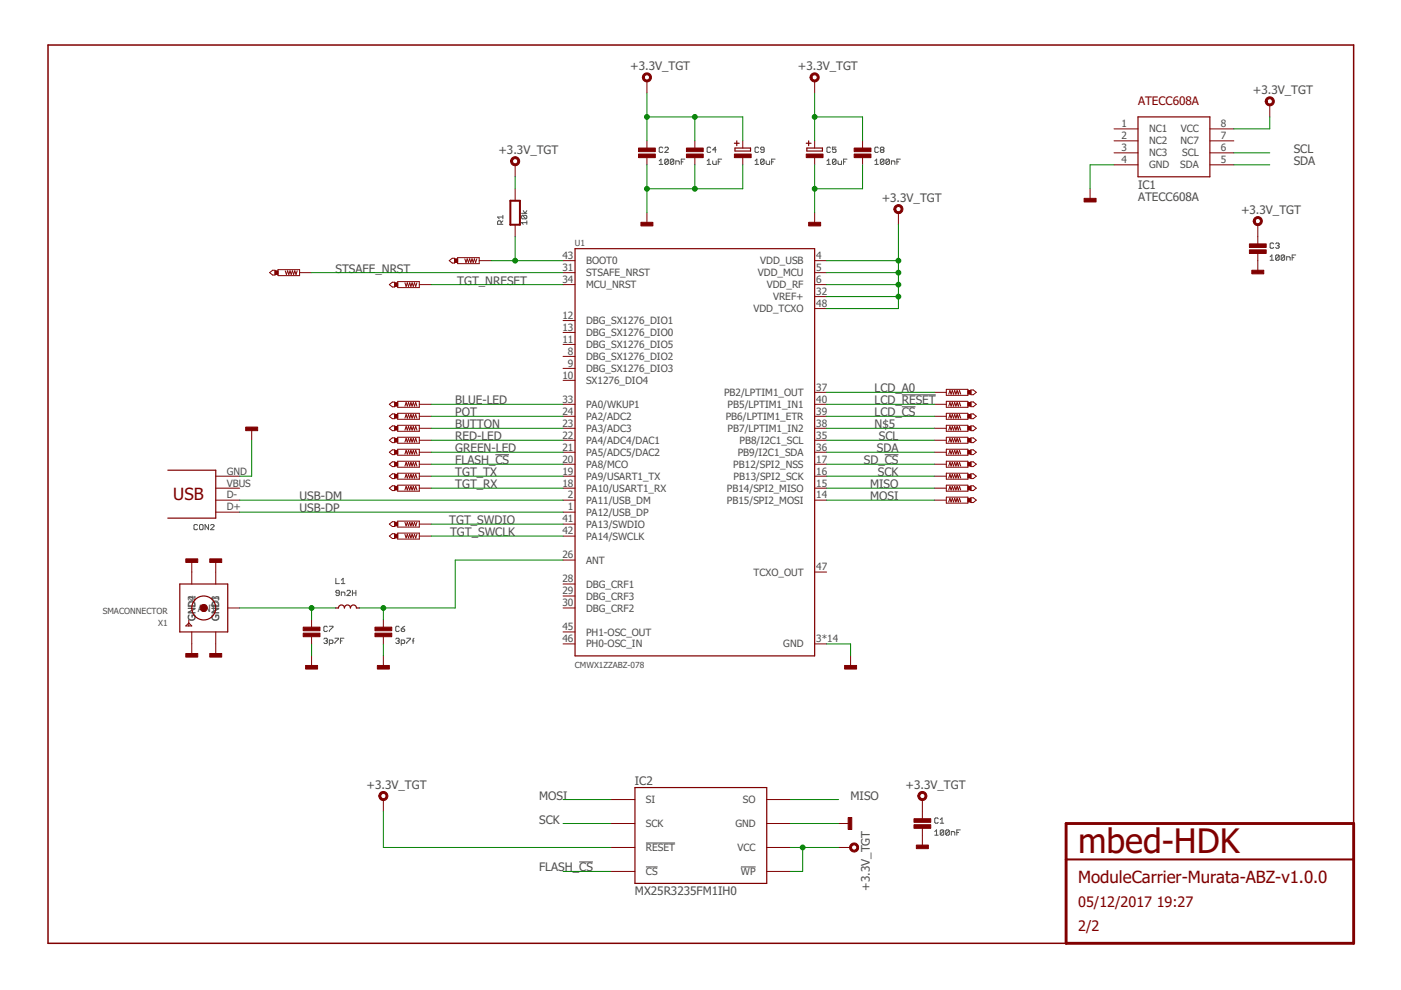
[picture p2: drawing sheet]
<svg xmlns="http://www.w3.org/2000/svg" width="297mm" height="210mm" viewBox="0 0 297 210" stroke-linecap="round" stroke-linejoin="round" font-family="sans-serif">
<g fill="none" stroke="#505050" stroke-width=".21">
<path d="M139.8 34.1l.3-.4v1.2M139.8 34.9h.7M140.5 31.4l-.2-.2h-.3l-.2 .2v.8l.2 .1h.3l.2-.1M140.9 31.4l.2-.2h.4l.2 .2v.2l-.8 .7h.8M141.7 33.9v.8l-.2 .2h-.4l-.2-.2M141.7 33.9l-.2-.2h-.4l-.2 .2v.8M141.7 33.9l-.8 .8M142.9 33.9v.8l-.2 .2h-.4l-.2-.2M142.9 33.9l-.2-.2h-.4l-.2 .2v.8M142.9 33.9l-.8 .8M143.3 34.9v-.8h.5l.2 .2v.6M144.4 34.3h.4"/>
<path d="M145.2 33.7h-.8v1.2M149.9 34.9h.8M149.9 34.1l.4-.4v1.2M150.7 31.4l-.2-.2h-.4l-.2 .2v.8l.2 .1h.4l.2-.1M151.1 34.1v.6l.2 .2h.5v-.8M151.8 31.8h-.7l.6-.6v1.1M152.3 34.3h.3M153 33.7h-.7v1.2M160.1 34.9h.7M160.1 34.1l.4-.4v1.2M160.8 31.4l-.1-.2h-.4l-.2 .2v.8l.2 .1h.4l.1-.1M162 33.9v.8l-.2 .2h-.4l-.1-.2"/>
<path d="M162 33.9l-.2-.2h-.4l-.1 .2v.8M162 31.8h-.6l-.1-.2 .1-.4h.4l.2 .2v.8l-.2 .1h-.4l-.1-.1M162 33.9l-.7 .8M162.4 34.1v.6l.2 .2h.6v-.8M163.6 34.3h.4M164.3 33.7h-.7v1.2M175.3 34.9h.8M175.3 34.1l.4-.4v1.2M176.1 31.4l-.2-.2h-.4l-.2 .2v.8l.2 .1h.4l.2-.1M177.2 33.9v.8l-.1 .2h-.4l-.2-.2M177.2 33.9l-.1-.2h-.4l-.2 .2v.8M177.2 31.2h-.7v.6l.4-.2 .3 .2v.4l-.1 .1h-.4l-.2-.1"/>
<path d="M177.2 33.9l-.7 .8M177.7 34.1v.6l.1 .2h.6v-.8M178.8 34.3h.4M179.6 33.7h-.8v1.2M185.5 34.9h.7M185.5 34.1l.4-.4v1.2M186.2 31.4l-.1-.2h-.4l-.2 .2v.8l.2 .1h.4l.1-.1M186.8 31.8l-.2-.2 .2-.4h.4l.2 .2-.2 .4M186.8 31.8l-.2 .2 .2 .3h.4l.2-.1-.2-.4M186.8 31.8h.4M187.4 33.9v.8l-.2 .2h-.4l-.2-.2M187.4 33.9l-.2-.2h-.4l-.2 .2v.8"/>
<path d="M187.4 33.9l-.8 .8M188.6 33.9v.8l-.2 .2h-.4l-.2-.2M188.6 33.9l-.2-.2h-.4l-.2 .2v.8M188.6 33.9l-.8 .8M189 34.9v-.8h.5l.2 .2v.6M190.2 34.3h.3M190.9 33.7h-.7v1.2M106.2 47.6v-.6l-.2-.2h-.3l-.2 .2v.6h1.1M106.6 46.8l-.4 .4M106.6 46h-1.1l.4 .4M106.6 45.7v.7M110.6 45.2h1.1"/>
<path d="M110.7 45.7h.8l.2 .1v.4l-.2 .2M110.7 45.7l-.1 .1 .1 .6h.8M110.7 45.7l.8 .7M110.9 44.7l.4 .5 .4-.5M111.7 47.2h-1.1l.3 .4M111.7 46.8v.8M269.3 54.4l.4-.3v1.1M269.3 55.2h.7M270 51.7l-.1-.2h-.4l-.2 .2v.8l.2 .1h.4l.1-.1M270.5 51.7l.1-.2h.4l.2 .2-.2 .4M270.8 52.1h.2M271 52.1l.2 .2-.2 .3h-.4l-.1-.1"/>
<path d="M271.2 54.3v.7l-.2 .2h-.4l-.1-.2M271.2 54.3l-.2-.2h-.4l-.1 .2v.7M271.2 54.3l-.7 .7M272.4 54.3v.7l-.2 .2h-.4l-.2-.2M272.4 54.3l-.2-.2h-.4l-.2 .2v.7M272.4 54.3l-.8 .7M272.8 55.2v-.8h.5l.2 .2v.6M274 54.6h.3M274.7 54.1h-.7v1.1M105 96.4h2.9M187.6 96.4h2.9M191.2 86.3h2.9"/>
<path d="M191.2 83.7h7.2M41.9 111.4l-.2-.2h-.4l-.2 .2v.7l.2 .2h.4l.2-.2M42.5 111.2h.4l.2 .2v.7l-.2 .2h-.4l-.2-.2v-.7zM44.2 111.2v1.1l-.7-1.1v1.1M44.6 111.4l.2-.2 .6 .2v.2l-.8 .7h.8M68.7 135.5l.2-.2h.3l.2 .2-.2 .4M69 135.9h.2M69.2 135.9l.2 .2-.2 .3h-.3l-.2-.2M69.4 133l-.2-.2h-.3l-.2 .2v.7l.2 .2h.3l.2-.2M69.8 136.4h.6l.2-.2v-.3l-.2-.2h-.6v1.1M69.8 132.8h.8v.2l-.8 .7v.2M71 135.3h.8l-.8 1.1"/>
<path d="M71.2 122.6v1.1h.7M71.9 125.7h-.5l-.2-.2 .2-.3h.4l.1 .1v.8l-.1 .2h-.4l-.2-.2M72.2 135.9h.3M72.4 126.3v-.8h.5l.2 .2v.6M72.4 123.7h.7M72.4 123l.3-.4v1.1M72.9 135.3h-.7v1.1M73.6 125.3l.1-.1h.4l.2 .1v.2l-.7 .8h.7M74.7 125.7h.8M74.7 125.2v1.1M75.5 125.2v1.1M83.9 135.5l.2-.2h.4l.1 .2-.1 .4"/>
<path d="M84.3 135.9h.2M84.5 135.9l.1 .2-.1 .3h-.4l-.2-.2M84.6 133l-.1-.2h-.4l-.2 .2v.7l.2 .2h.4l.1-.2M85.1 136.4h.5l.2-.2-.2-.5h-.5v1.1M85.1 133.3h.5l.2 .4-.2 .2h-.3l-.2-.2zM85.8 132.8l-.7 .5M86.2 135.3h.8v.2l-.8 .7v.2M87.4 135.9h.4M87.8 135.3l-.2 .2v.9M136.9 178.7h6.2M198.2 176.3l.4-.3v1.1M198.2 177.1h.7"/>
<path d="M198.9 173.6l-.2-.2h-.3l-.2 .2v.7l.2 .2h.3l.2-.2M199.3 174.5h.8M199.3 173.8l.4-.4v1.1M200.1 176.1v.8l-.2 .2h-.4l-.2-.2M200.1 176.1l-.2-.1h-.4l-.2 .1v.8M200.1 176.1l-.8 .8M201.3 176.1v.8l-.2 .2h-.4l-.2-.2M201.3 176.1l-.2-.1h-.4l-.2 .1v.8M201.3 176.1l-.8 .8M201.7 177.1v-.8h.5l.2 .2v.6M202.9 176.5h.3M203.6 176h-.7v1.1"/>
<path d="M122.8 182.8h2.9M136.9 183.8h2.5M157.1 183.8h3.1"/>
</g>
<path d="M287 174.6v-165.1h-276.8v190.5h215.8" fill="none" stroke="#800000" stroke-width=".32"/>
<path d="M226 174.6h61v25.4h-61z" fill="none" stroke="#800000" stroke-width=".61"/>
<path d="M108.2 42.6h2v5h-2zM226 182.2h61" fill="none" stroke="#800000" stroke-width=".42"/>
<g fill="none" stroke="#800000" stroke-width=".25">
<path d="M155.7 30.4h1M155.8 31.4h3.3v.6h-3.3zM156.2 29.9v1M170.9 30.4h1.1M171.1 31.4h3.3v.6h-3.3zM171.4 29.9v1M241.3 24.8h15.2v12.7h-15.2zM121.9 52.7h50.8v86.4h-50.8zM35.6 99.7h10.1v10.2h-10.1M38.1 123.8h10.2v10.2h-10.2zM71.1 128.9h.7a.63 .63 0 0 1 .6-.6 .63 .63 0 0 1 .6 .6 .63 .63 0 0 1 .7-.6 .63 .63 0 0 1 .6 .6 .63 .63 0 0 1 .6-.6 .63 .63 0 0 1 .7 .6h.6M134.6 167h28v20.3h-28z"/>
<circle cx="43.2" cy="128.9" r="2.54"/>
</g>
<g fill="none" stroke="#800000" stroke-width=".21">
<path d="M137.2 17.2v2.5M172.7 17.2v2.5M109.2 34.9v2.6M137.2 29.9v1.5M137.2 33.4v1.5M147.3 29.9v1.5M147.3 33.4v1.5M157.5 29.9v1.5M157.5 33.4v1.5M172.7 29.9v1.5M172.7 33.4v1.5M182.9 29.9v1.5"/>
<path d="M182.9 33.4v1.5M236.2 27.3h5.1M236.2 34.9h5.1M236.2 32.4h5.1M236.2 29.9h5.1M256.5 27.3h5.1M256.5 34.9h5.1M256.5 32.4h5.1M256.5 29.9h5.1M269.2 22.2v2.6M57.2 57.8l.6-.5h.5v1h-.5zM58.9 57.2h4.6v1.2h-4.6z"/>
<path d="M60.5 57.4l.2 .8 .3-.8 .2 .8 .3-.8 .2 .8 .3-.8 .3 .8 .2-.8 .3 .8 .2-.8M63.5 57.8h2.6M84.3 59.7h4.6v1.3h-4.6zM85.9 60l.2 .7 .3-.7 .2 .7 .3-.7 .2 .7 .3-.7 .2 .7 .3-.7 .2 .7 .3-.7M95.2 55.3l.7-.5h.5v1h-.5zM97 54.6h4.6v1.3h-4.6zM98.6 54.9l.2 .7 .3-.7 .2 .7 .3-.7 .2 .7 .3-.7 .2 .7 .3-.7 .2 .7 .3-.7M101.6 55.3h2.5M109.2 40v2.6M109.2 47.6v2.6M119.4 57.8h2.5M119.4 55.3h2.5"/>
<path d="M137.2 45.1v2.5M172.7 45.1v2.5M172.7 57.8h2.6M172.7 55.3h2.6M190.5 45.1v2.5M231.1 40v2.6M266.7 47.6v4.1M266.7 53.7v4.1M82.5 60.3l.7-.5h.5v1.1h-.5zM88.9 60.3h2.5M119.4 60.3h2.5M119.4 75.6h2.5"/>
<path d="M119.4 78.1h2.5M119.4 73h2.5M119.4 68h2.5M119.4 70.5h2.5M172.7 60.3h2.6M172.7 62.9h2.6M172.7 65.4h2.6M53.4 90.8v2.5M82.5 85.7l.7-.5h.5v1h-.5zM82.5 88.3l.7-.5h.5v1h-.5zM82.5 90.8l.7-.5h.5v1h-.5zM82.5 93.3l.7-.5h.5v1.1h-.5z"/>
<path d="M82.5 95.9l.7-.5h.5v1h-.5zM82.5 98.4l.7-.5h.5v1h-.5zM84.3 85.1h4.6v1.3h-4.6zM84.3 87.6h4.6v1.3h-4.6zM84.3 90.2h4.6v1.2h-4.6zM84.3 92.7h4.6v1.3h-4.6zM84.3 95.2h4.6v1.3h-4.6zM84.3 97.8h4.6v1.3h-4.6zM85.9 88.6l.2-.7 .3 .7 .2-.7 .3 .7 .2-.7 .3 .7 .2-.7 .3 .7 .2-.7 .3 .7M85.9 91.2l.2-.8 .3 .8 .2-.8 .3 .8 .2-.8 .3 .8 .2-.8 .3 .8 .2-.8 .3 .8M85.9 93.7l.2-.7 .3 .7 .2-.7 .3 .7 .2-.7 .3 .7 .2-.7 .3 .7 .2-.7 .3 .7M85.9 96.3l.2-.8 .3 .8 .2-.8 .3 .8 .2-.8 .3 .8 .2-.8 .3 .8 .2-.8 .3 .8"/>
<path d="M85.9 98.8l.2-.8 .3 .8 .2-.8 .3 .8 .2-.8 .3 .8 .2-.8 .3 .8 .2-.8 .3 .8M85.9 86.1l.2-.8 .3 .8 .2-.8 .3 .8 .2-.8 .3 .8 .2-.8 .3 .8 .2-.8 .3 .8M88.9 85.7h2.5M88.9 93.3h2.5M88.9 95.9h2.5M88.9 98.4h2.5M88.9 90.8h2.5M88.9 88.3h2.5M119.4 85.7h2.5M119.4 93.3h2.5M119.4 95.9h2.5M119.4 80.6h2.5"/>
<path d="M119.4 98.4h2.5M119.4 90.8h2.5M119.4 88.3h2.5M172.7 83.2h2.6M172.7 85.7h2.6M172.7 93.3h2.6M172.7 95.9h2.6M172.7 98.4h2.6M172.7 90.8h2.6M172.7 88.3h2.6M198.1 83.2h2.5M198.1 85.7h2.5"/>
<path d="M198.1 93.3h2.5M198.1 95.9h2.5M198.1 98.4h2.5M198.1 90.8h2.5M198.1 88.3h2.5M200.6 82.5h4.6v1.3h-4.6zM200.6 85.1h4.6v1.3h-4.6zM200.6 87.6h4.6v1.3h-4.6zM200.6 90.2h4.6v1.2h-4.6zM200.6 92.7h4.6v1.3h-4.6zM200.6 95.2h4.6v1.3h-4.6zM200.6 97.8h4.6v1.3h-4.6z"/>
<path d="M201.1 83.6l.3-.8 .3 .8 .2-.8 .3 .8 .2-.8 .3 .8 .2-.8 .3 .8 .2-.8 .3 .8M201.1 86.1l.3-.8 .3 .8 .2-.8 .3 .8 .2-.8 .3 .8 .2-.8 .3 .8 .2-.8 .3 .8M201.1 93.7l.3-.7 .3 .7 .2-.7 .3 .7 .2-.7 .3 .7 .2-.7 .3 .7 .2-.7 .3 .7M201.1 96.3l.3-.8 .3 .8 .2-.8 .3 .8 .2-.8 .3 .8 .2-.8 .3 .8 .2-.8 .3 .8M201.1 88.6l.3-.7 .3 .7 .2-.7 .3 .7 .2-.7 .3 .7 .2-.7 .3 .7 .2-.7 .3 .7M201.1 91.2l.3-.8 .3 .8 .2-.8 .3 .8 .2-.8 .3 .8 .2-.8 .3 .8 .2-.8 .3 .8M201.1 98.8l.3-.8 .3 .8 .2-.8 .3 .8 .2-.8 .3 .8 .2-.8 .3 .8 .2-.8 .3 .8M205.8 82.7h.6l.6 .5-.6 .5h-.6zM205.8 85.2h.6l.6 .5-.6 .5h-.6zM205.8 87.8h.6l.6 .5-.6 .5h-.6zM205.8 90.3h.6l.6 .5-.6 .5h-.6zM205.8 92.8h.6l.6 .5-.6 .6h-.6z"/>
<path d="M205.8 95.4h.6l.6 .5-.6 .5h-.6zM205.8 97.9h.6l.6 .5-.6 .5h-.6zM40.7 118.7v5.1M45.7 101h5.1M45.7 106h5.1M45.7 103.5h5.1M45.7 108.6h5.1M45.7 118.7v5.1M82.5 101l.7-.5h.5v1h-.5zM82.5 103.5l.7-.5h.5v1h-.5zM82.5 111.1l.7-.5h.5v1h-.5zM82.5 113.7l.7-.5h.5v1h-.5z"/>
<path d="M84.3 100.3h4.6v1.3h-4.6zM84.3 102.9h4.6v1.2h-4.6zM84.3 110.5h4.6v1.3h-4.6zM84.3 113h4.6v1.3h-4.6zM85.9 101.3l.2-.7 .3 .7 .2-.7 .3 .7 .2-.7 .3 .7 .2-.7 .3 .7 .2-.7 .3 .7M85.9 103.9l.2-.8 .3 .8 .2-.8 .3 .8 .2-.8 .3 .8 .2-.8 .3 .8 .2-.8 .3 .8M85.9 113.3l.2 .7 .3-.7 .2 .7 .3-.7 .2 .7 .3-.7 .2 .7 .3-.7 .2 .7 .3-.7M85.9 110.7l.2 .8 .3-.8 .2 .8 .3-.8 .2 .8 .3-.8 .2 .8 .3-.8 .2 .8 .3-.8M88.9 101h2.5M88.9 103.5h2.5M88.9 113.7h2.5M88.9 111.1h2.5"/>
<path d="M119.4 101h2.5M119.4 106h2.5M119.4 103.5h2.5M119.4 113.7h2.5M119.4 111.1h2.5M119.4 108.6h2.5M119.4 118.7h2.5M172.7 101h2.6M172.7 106h2.6M172.7 103.5h2.6M198.1 101h2.5M198.1 106h2.5"/>
<path d="M198.1 103.5h2.5M200.6 100.3h4.6v1.3h-4.6zM200.6 102.9h4.6v1.2h-4.6zM200.6 105.4h4.6v1.3h-4.6zM201.1 101.3l.3-.7 .3 .7 .2-.7 .3 .7 .2-.7 .3 .7 .2-.7 .3 .7 .2-.7 .3 .7M201.1 106.4l.3-.7 .3 .7 .2-.7 .3 .7 .2-.7 .3 .7 .2-.7 .3 .7 .2-.7 .3 .7M201.1 103.9l.3-.8 .3 .8 .2-.8 .3 .8 .2-.8 .3 .8 .2-.8 .3 .8 .2-.8 .3 .8M205.8 100.5h.6l.6 .5-.6 .5h-.6zM205.8 103h.6l.6 .5-.6 .5h-.6zM205.8 105.5h.6l.6 .5-.6 .6h-.6zM40 132.1l.7 .6h-1.3zM40 131.4v1.3"/>
<path d="M40.7 134v5.1M45.7 134v5.1M48.3 128.9h2.5M66.1 131.4v1.6M66.1 135v1.5M66.1 139.1v2.5M81.3 131.4v1.6M81.3 135v1.5M81.3 139.1v2.5M119.4 136.5h2.5M119.4 123.8h2.5M119.4 126.4h2.5"/>
<path d="M119.4 128.9h2.5M119.4 134h2.5M172.7 136.5h2.6M172.7 121.3h2.6M180.3 139.1v2.5M81.3 169.5v2.6M129.5 169.5h5.1M129.5 174.6h5.1M129.5 179.7h5.1M162.6 169.5h5M162.6 174.6h5M162.6 179.7h5"/>
<path d="M177.8 174.6h2.5M177.8 179.7h2.5M195.6 169.5v4.1M195.6 175.6v4.1M129.5 184.8h5.1M162.6 184.8h5"/>
</g>
<g fill="#800000" stroke="#800000" stroke-width=".21">
<path d="M180.3 179.1a.96 .96 0 0 1 1.6 .1 .96 .96 0 0 1-.5 1.4 .96 .96 0 0 1-1.3-.9h.4a.56 .56 0 0 1 .8-.6 .56 .56 0 0 1 .2 1 .56 .56 0 0 1-.9-.2l-.1-.2h-.4z" fill-rule="evenodd"/>
<path d="M80.5 168.2a.96 .96 0 0 1 1.6 0 .96 .96 0 0 1-.5 1.5 .96 .96 0 0 1-1.3-.9h.4a.56 .56 0 0 1 .8-.5 .56 .56 0 0 1 .1 .9 .56 .56 0 0 1-.8-.2l-.1-.2h-.4z" fill-rule="evenodd"/>
<path d="M136.4 15.8a.97 .97 0 0 1 1.6 .1 .97 .97 0 0 1-.6 1.4 .97 .97 0 0 1-1.2-.9h.4a.56 .56 0 0 1 .8-.5 .56 .56 0 0 1 .1 1 .56 .56 0 0 1-.9-.3v-.2h-.4z" fill-rule="evenodd"/>
<path d="M194.8 168.2a.96 .96 0 0 1 1.5 0 .96 .96 0 0 1-.4 1.5 .96 .96 0 0 1-1.3-.9h.4a.56 .56 0 0 1 .8-.5 .56 .56 0 0 1 .1 .9 .56 .56 0 0 1-.9-.2v-.2h-.4z" fill-rule="evenodd"/>
<path d="M268.5 20.9a.97 .97 0 0 1 1.5 .1 .97 .97 0 0 1-.5 1.4 .97 .97 0 0 1-1.3-.9h.4a.56 .56 0 0 1 .8-.6 .56 .56 0 0 1 .2 1 .56 .56 0 0 1-.9-.2l-.1-.2h-.4z" fill-rule="evenodd"/>
<path d="M265.9 46.3a.97 .97 0 0 1 1.6 .1 .97 .97 0 0 1-.5 1.4 .97 .97 0 0 1-1.3-.9h.4a.56 .56 0 0 1 .8-.6 .56 .56 0 0 1 .2 .9 .56 .56 0 0 1-1-.1v-.2h-.4z" fill-rule="evenodd"/>
<path d="M108.5 33.6a.96 .96 0 0 1 1.5 0 .96 .96 0 0 1-.5 1.5 .96 .96 0 0 1-1.2-.9h.4a.56 .56 0 0 1 .8-.5 .56 .56 0 0 1 .1 .9 .56 .56 0 0 1-.9-.2v-.2h-.4z" fill-rule="evenodd"/>
<path d="M189.7 43.8a.96 .96 0 0 1 1.6 0 .96 .96 0 0 1-.5 1.4 .96 .96 0 0 1-1.3-.9h.4a.56 .56 0 0 1 .8-.4 .56 .56 0 0 1 .1 .9 .56 .56 0 0 1-.9-.3v-.2h-.4z" fill-rule="evenodd"/>
<path d="M172 15.8a.97 .97 0 0 1 1.5 .1 .97 .97 0 0 1-.5 1.4 .97 .97 0 0 1-1.3-.9h.4a.56 .56 0 0 1 .8-.5 .56 .56 0 0 1 .2 .9 .56 .56 0 0 1-.9-.2l-.1-.2h-.4z" fill-rule="evenodd"/>
<circle cx="43.2" cy="128.9" r=".76"/>
</g>
<g fill="#800000" stroke="#800000" stroke-width=".21">
<path d="M179.8 173.3h.8v2.6h-.8z"/>
<path d="M193.8 173.6h3.5v.7h-3.5z"/>
<path d="M193.8 174.9h3.5v.7h-3.5z"/>
<path d="M135.4 31.4h3.5v.8h-3.5z"/>
<path d="M135.4 32.7h3.5v.7h-3.5z"/>
<path d="M170.9 32.7h3.6v.7h-3.6z"/>
<path d="M135.9 47.1h2.5v.8h-2.5z"/>
<path d="M194.3 179.2h2.5v.7h-2.5z"/>
<path d="M229.8 42.1h2.6v.7h-2.6z"/>
<path d="M264.9 51.7h3.6v.8h-3.6z"/>
<path d="M264.9 53h3.6v.7h-3.6z"/>
<path d="M265.4 57.3h2.5v.8h-2.5z"/>
<path d="M205.2 100.6h.6v.7h-.6z"/>
<path d="M205.2 105.7h.6v.7h-.6z"/>
<path d="M205.2 103.1h.6v.8h-.6z"/>
<path d="M205.2 82.8h.6v.8h-.6z"/>
<path d="M205.2 85.3h.6v.8h-.6z"/>
<path d="M83.7 100.6h.6v.7h-.6z"/>
<path d="M83.7 103.1h.6v.8h-.6z"/>
<path d="M205.2 93h.6v.7h-.6z"/>
<path d="M205.2 95.5h.6v.8h-.6z"/>
<path d="M83.7 60h.6v.7h-.6z"/>
<path d="M83.7 113.3h.6v.7h-.6z"/>
<path d="M83.7 110.7h.6v.8h-.6z"/>
<path d="M83.7 87.9h.6v.7h-.6z"/>
<path d="M83.7 90.4h.6v.8h-.6z"/>
<path d="M83.7 93h.6v.7h-.6z"/>
<path d="M179.1 141.1h2.5v.8h-2.5z"/>
<path d="M145.5 31.4h3.6v.8h-3.6z"/>
<path d="M145.5 32.7h3.6v.7h-3.6z"/>
<path d="M205.2 87.9h.6v.7h-.6z"/>
<path d="M205.2 90.4h.6v.8h-.6z"/>
<path d="M205.2 98h.6v.8h-.6z"/>
<path d="M83.7 95.5h.6v.8h-.6z"/>
<path d="M83.7 98h.6v.8h-.6z"/>
<path d="M83.7 85.3h.6v.8h-.6z"/>
<path d="M52.1 90.6h2.5v.7h-2.5z"/>
<path d="M79.5 133h3.6v.7h-3.6z"/>
<path d="M79.5 134.2h3.6v.8h-3.6z"/>
<path d="M64.3 133h3.5v.7h-3.5z"/>
<path d="M64.3 134.2h3.5v.8h-3.5z"/>
<path d="M64.8 141.1h2.5v.8h-2.5z"/>
<path d="M80 141.1h2.5v.8h-2.5z"/>
<path d="M39.4 138.6h2.5v.7h-2.5z"/>
<path d="M44.5 138.6h2.5v.7h-2.5z"/>
<path d="M44.5 118.5h2.5v.8h-2.5z"/>
<path d="M39.4 118.5h2.5v.8h-2.5z"/>
<path d="M96.4 54.9h.6v.7h-.6z"/>
<path d="M181.1 31.4h3.6v.8h-3.6z"/>
<path d="M181.1 32.7h3.6v.7h-3.6z"/>
<path d="M171.4 47.1h2.6v.8h-2.6z"/>
<path d="M155.7 32.7h3.6v.7h-3.6z"/>
<path d="M58.3 57.4h.6v.8h-.6z"/>
</g>
<g fill="none" stroke="#008000" stroke-width=".21">
<path d="M137.2 19.7v10.2M172.7 19.7v10.2M109.2 37.5v2.5M137.2 34.9v10.2M137.2 24.8h20.3v5.1M147.3 24.8v5.1M147.3 34.9v5.1M157.5 34.9v5.1h-20.3M172.7 24.8h10.2v5.1M172.7 34.9v10.2M182.9 34.9v5.1h-10.2M236.2 34.9h-5.1v5.1"/>
<path d="M261.6 34.9h7.6M261.6 32.4h7.6M269.2 24.8v2.5h-7.6M66.1 57.8h53.3M104.1 55.3h15.3M109.2 50.2v5.1M175.3 57.8h15.2M175.3 55.3h15.2M190.5 47.6v17.8h-15.2M91.4 60.3h28M175.3 60.3h15.2M175.3 62.9h15.2"/>
<path d="M53.4 93.3v7.7h-2.6M91.4 98.4h28M91.4 93.3h28M91.4 95.9h28M91.4 88.3h28M91.4 90.8h28M91.4 85.7h28M175.3 98.4h22.8M175.3 93.3h22.8M175.3 95.9h22.8M175.3 88.3h22.8M175.3 90.8h22.8"/>
<path d="M175.3 85.7h22.8M175.3 83.2h22.8M50.8 106h68.6M50.8 108.6h68.6M91.4 101h28M91.4 111.1h28M91.4 113.7h28M91.4 103.5h28M119.4 118.7h-22.9v10.2h-20.3M175.3 101h22.8M175.3 103.5h22.8M175.3 106h22.8"/>
<path d="M50.8 128.9h20.3M66.1 128.9v2.5M66.1 136.5v2.6M81.3 128.9v2.5M81.3 136.5v2.6M175.3 136.5h5v2.6M81.3 172.1v7.6h48.2M119.4 174.6h10.1M119.4 169.5h10.1M167.6 179.7h10.2M167.6 174.6h10.2M167.6 169.5h10.2"/>
<path d="M170.2 179.7v5.1h-2.6M119.4 184.8h10.1"/>
</g>
<g fill="#008000" stroke="#008000" stroke-width=".21">
<circle cx="170.2" cy="179.7" r=".51"/>
<circle cx="137.2" cy="24.8" r=".51"/>
<circle cx="147.3" cy="24.8" r=".51"/>
<circle cx="190.5" cy="57.8" r=".51"/>
<circle cx="190.5" cy="60.3" r=".51"/>
<circle cx="190.5" cy="55.3" r=".51"/>
<circle cx="190.5" cy="62.9" r=".51"/>
<circle cx="172.7" cy="24.8" r=".51"/>
<circle cx="137.2" cy="40" r=".51"/>
<circle cx="147.3" cy="40" r=".51"/>
<circle cx="172.7" cy="40" r=".51"/>
<circle cx="109.2" cy="55.3" r=".51"/>
<circle cx="66.1" cy="128.9" r=".51"/>
<circle cx="81.3" cy="128.9" r=".51"/>
</g>
<text font-size="7.2" fill="#800000" x="228.6" y="181">mbed-HDK</text>
<g font-size="3.6" fill="#800000">
<text x="36.7" y="106">USB</text>
<text x="228.6" y="187.3">ModuleCarrier-Murata-ABZ-v1.0.0</text>
</g>
<g font-size="3.1" fill="#800000">
<text x="228.6" y="192.4">05/12/2017</text>
<text x="228.6" y="197.5">2/2</text>
<text x="245.2" y="192.4">19:27</text>
</g>
<g font-size="2.5" fill="#505050">
<text x="133.6" y="14.9">+3.3V_TGT</text>
<text x="169.2" y="14.9">+3.3V_TGT</text>
<text x="265.7" y="20">+3.3V_TGT</text>
<text x="105.7" y="32.7">+3.3V_TGT</text>
<text x="274.3" y="32.4">SCL</text>
<text x="274.3" y="34.9">SDA</text>
<text x="241.3" y="40">IC1</text>
<text x="186.9" y="42.8">+3.3V_TGT</text>
<text x="241.3" y="42.6">ATECC608A</text>
<text x="263.1" y="45.4">+3.3V_TGT</text>
<text x="71.1" y="57.8">STSAFE_NRST</text>
<text x="96.9" y="60.3">TGT_NRESET</text>
<text x="185.4" y="83.2">LCD_A0</text>
<text x="96.5" y="88.3">POT</text>
<text x="96.5" y="85.7">BLUE-LED</text>
<text x="185.4" y="88.3">LCD_CS</text>
<text x="185.4" y="85.7">LCD_RESET</text>
<text x="96.5" y="90.8">BUTTON</text>
<text x="96.5" y="93.3">RED-LED</text>
<text x="96.5" y="95.9">GREEN-LED</text>
<text x="185.4" y="90.8">N$5</text>
<text x="185.9" y="95.9">SDA</text>
<text x="186.3" y="93.3">SCL</text>
<text x="96.5" y="101">TGT_TX</text>
<text x="96.5" y="98.4">FLASH_CS</text>
<text x="183.1" y="98.4">SD_CS</text>
<text x="186.1" y="101">SCK</text>
<text x="63.5" y="106">USB-DM</text>
<text x="96.5" y="103.5">TGT_RX</text>
<text x="184.5" y="106">MOSI</text>
<text x="184.5" y="103.5">MISO</text>
<text x="63.5" y="108.6">USB-DP</text>
<text x="95.3" y="111.1">TGT_SWDIO</text>
<text x="95.4" y="113.7">TGT_SWCLK</text>
<text x="77.7" y="167.2">+3.3V_TGT</text>
<text x="134.6" y="166.5">IC2</text>
<text x="192" y="167.2">+3.3V_TGT</text>
<text x="114.3" y="169.5">MOSI</text>
<text x="180.3" y="169.5">MISO</text>
<text x="114.3" y="174.6">SCK</text>
<text x="114.3" y="184.8">FLASH_CS</text>
<text x="134.6" y="189.8">MX25R3235FM1IH0</text>
<text x="184.4" y="188.9" transform="rotate(-90 184.4 188.9)">+3.3V_TGT</text>
</g>
<text font-size="2.5" fill="#800000" x="241.3" y="22.2">ATECC608A</text>
<g font-size="2.1" fill="#505050">
<text x="237.8" y="27">1</text>
<text x="237.8" y="29.5">2</text>
<text x="243.6" y="28.1">NC1</text>
<text x="250.3" y="28.1">VCC</text>
<text x="258.9" y="27">8</text>
<text x="258.9" y="29.5">7</text>
<text x="237.8" y="34.6">4</text>
<text x="237.8" y="32">3</text>
<text x="243.6" y="35.7">GND</text>
<text x="243.6" y="30.6">NC2</text>
<text x="243.6" y="33.2">NC3</text>
<text x="250.2" y="35.7">SDA</text>
<text x="250.3" y="30.6">NC7</text>
<text x="250.6" y="33.2">SCL</text>
<text x="258.9" y="32">6</text>
<text x="258.9" y="34.6">5</text>
<text x="119.2" y="57.4">31</text>
<text x="119.2" y="60">34</text>
<text x="119.2" y="54.9">43</text>
<text x="124.3" y="58.6">STSAFE_NRST</text>
<text x="124.3" y="56">BOOT0</text>
<text x="160.7" y="58.6">VDD_MCU</text>
<text x="161.2" y="56">VDD_USB</text>
<text x="173.1" y="54.9">4</text>
<text x="173.1" y="57.4">5</text>
<text x="173.1" y="60">6</text>
<text x="124.3" y="61.1">MCU_NRST</text>
<text x="162.6" y="61.1">VDD_RF</text>
<text x="163.9" y="63.6">VREF+</text>
<text x="173.1" y="62.5">32</text>
<text x="173.1" y="65.1">48</text>
<text x="119.2" y="67.6">12</text>
<text x="119.2" y="70.1">13</text>
<text x="124.3" y="68.7">DBG_SX1276_DIO1</text>
<text x="124.3" y="71.3">DBG_SX1276_DIO0</text>
<text x="159.7" y="66.2">VDD_TCXO</text>
<text x="119.2" y="72.7">11</text>
<text x="120.4" y="75.2">8</text>
<text x="120.4" y="77.8">9</text>
<text x="124.3" y="76.3">DBG_SX1276_DIO2</text>
<text x="124.3" y="73.8">DBG_SX1276_DIO5</text>
<text x="119.2" y="80.3">10</text>
<text x="124.3" y="78.9">DBG_SX1276_DIO3</text>
<text x="124.3" y="81.4">SX1276_DIO4</text>
<text x="153.5" y="84">PB2/LPTIM1_OUT</text>
<text x="173.1" y="82.8">37</text>
<text x="119.2" y="87.9">24</text>
<text x="119.2" y="85.4">33</text>
<text x="124.3" y="89">PA2/ADC2</text>
<text x="124.3" y="86.5">PA0/WKUP1</text>
<text x="153.9" y="89">PB6/LPTIM1_ETR</text>
<text x="154.3" y="86.5">PB5/LPTIM1_IN1</text>
<text x="173.1" y="87.9">39</text>
<text x="173.1" y="85.4">40</text>
<text x="119.2" y="95.5">21</text>
<text x="119.2" y="93">22</text>
<text x="119.2" y="90.5">23</text>
<text x="124.3" y="94.1">PA4/ADC4/DAC1</text>
<text x="124.3" y="91.6">PA3/ADC3</text>
<text x="154.3" y="91.6">PB7/LPTIM1_IN2</text>
<text x="156.8" y="94.1">PB8/I2C1_SCL</text>
<text x="173.1" y="93">35</text>
<text x="173.1" y="95.5">36</text>
<text x="173.1" y="90.5">38</text>
<text x="48.1" y="100.6">GND</text>
<text x="119.2" y="100.6">19</text>
<text x="119.2" y="98.1">20</text>
<text x="124.3" y="101.7">PA9/USART1_TX</text>
<text x="124.3" y="99.2">PA8/MCO</text>
<text x="124.3" y="96.7">PA5/ADC5/DAC2</text>
<text x="155.5" y="99.2">PB12/SPI2_NSS</text>
<text x="155.5" y="101.7">PB13/SPI2_SCK</text>
<text x="156.4" y="96.7">PB9/I2C1_SDA</text>
<text x="173.1" y="100.6">16</text>
<text x="173.1" y="98.1">17</text>
<text x="48.1" y="105.7">D-</text>
<text x="48.1" y="103.2">VBUS</text>
<text x="119.2" y="103.2">18</text>
<text x="120.4" y="105.7">2</text>
<text x="124.3" y="106.8">PA11/USB_DM</text>
<text x="124.3" y="104.3">PA10/USART1_RX</text>
<text x="154.1" y="106.8">PB15/SPI2_MOSI</text>
<text x="154.1" y="104.3">PB14/SPI2_MISO</text>
<text x="173.1" y="105.7">14</text>
<text x="173.1" y="103.2">15</text>
<text x="48.1" y="108.2">D+</text>
<text x="119.2" y="110.8">41</text>
<text x="119.2" y="113.3">42</text>
<text x="120.4" y="108.2">1</text>
<text x="124.3" y="109.3">PA12/USB_DP</text>
<text x="124.3" y="111.9">PA13/SWDIO</text>
<text x="119.2" y="118.4">26</text>
<text x="124.3" y="119.5">ANT</text>
<text x="124.3" y="114.4">PA14/SWCLK</text>
<text x="119.2" y="123.5">28</text>
<text x="124.3" y="124.6">DBG_CRF1</text>
<text x="159.8" y="122">TCXO_OUT</text>
<text x="173.1" y="120.9">47</text>
<text x="41.4" y="131.6" transform="rotate(-90 41.4 131.6)">GND4</text>
<text x="41.4" y="131.6" transform="rotate(-90 41.4 131.6)">GND2</text>
<text x="42" y="129.7">ANT</text>
<text x="46.5" y="131.6" transform="rotate(-90 46.5 131.6)">GND3</text>
<text x="46.5" y="131.6" transform="rotate(-90 46.5 131.6)">GND1</text>
<text x="119.2" y="126">29</text>
<text x="119.2" y="128.5">30</text>
<text x="124.3" y="127.1">DBG_CRF3</text>
<text x="124.3" y="129.7">DBG_CRF2</text>
<text x="119.2" y="133.6">45</text>
<text x="119.2" y="136.2">46</text>
<text x="124.3" y="134.7">PH1-OSC_OUT</text>
<text x="124.3" y="137.3">PH0-OSC_IN</text>
<text x="166.1" y="137.3">GND</text>
<text x="173.1" y="136.2">3*14</text>
<text x="137" y="170.3">SI</text>
<text x="157.5" y="170.3">SO</text>
<text x="137" y="175.4">SCK</text>
<text x="155.9" y="175.4">GND</text>
<text x="137" y="180.5">RESET</text>
<text x="137" y="185.5">CS</text>
<text x="156.4" y="180.5">VCC</text>
<text x="157.1" y="185.5">WP</text>
</g>
<g font-size="1.8" fill="#505050">
<text x="121.9" y="52.1">U1</text>
<text x="21.8" y="130.2">SMACONNECTOR</text>
<text x="33.5" y="132.7">X1</text>
<text x="121.9" y="141.6">CMWX1ZZABZ-078</text>
</g>
</svg>
